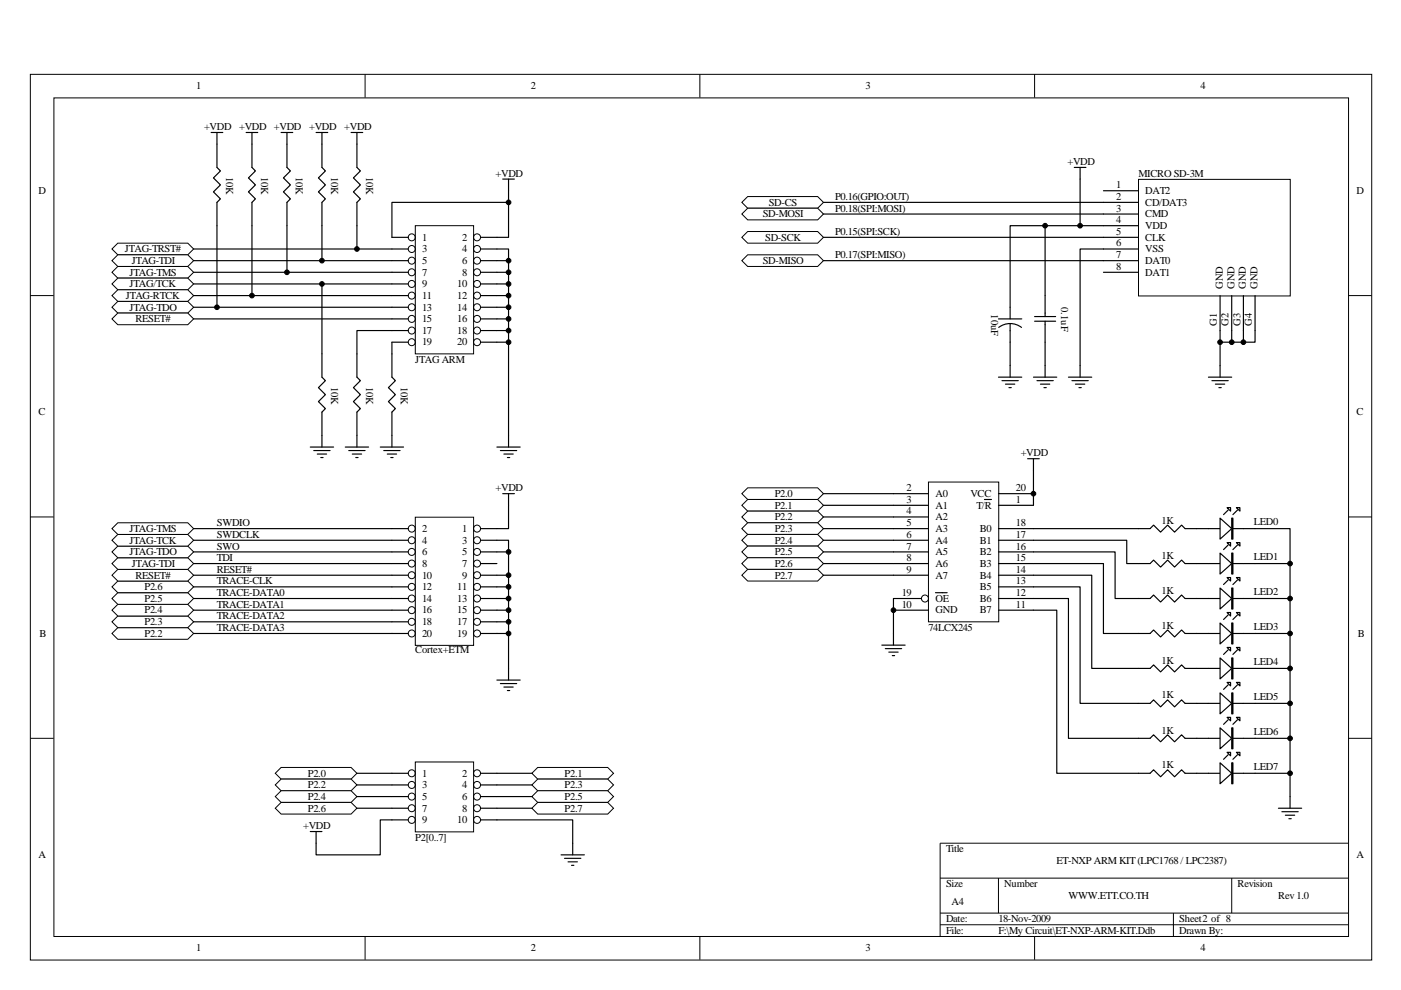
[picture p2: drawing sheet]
<svg xmlns="http://www.w3.org/2000/svg" width="297mm" height="210mm" viewBox="0 0 297 210" stroke-linecap="round" stroke-linejoin="round" font-family="sans-serif">
<g fill="none" stroke="#000" stroke-width=".21">
<path d="M6.4 15.8h284.4v187.8h-284.4zM77.4 15.7v5M148.4 15.7v5M219.4 15.7v5M11.4 20.8h274.5v177.8h-274.5zM6.4 62.7h5M285.9 62.7h4.9M6.4 109.6h5M285.9 109.6h4.9M6.4 156.5h5M285.9 156.5h4.9M285.9 178.8h-86.6v19.7"/>
<path d="M77.4 198.5v5M148.4 198.5v5M199.3 186.2h86.6M199.3 193.6h86.6M199.3 196.1h86.6M211.7 186.2v7.4M219.4 198.5v5M248.8 193.6v4.9M261.1 186.2v7.4"/>
</g>
<path d="M88.1 47.9h12.3v27.1h-12.3z" fill="#fff"/>
<g fill="none" stroke="#000" stroke-width=".21">
<path d="M88.1 47.9h12.3v27.1h-12.3z"/>
<circle cx="87.3" cy="55.3" r=".74"/>
<circle cx="87.3" cy="52.8" r=".74"/>
<circle cx="87.3" cy="57.7" r=".74"/>
<circle cx="87.3" cy="50.3" r=".74"/>
<circle cx="101.1" cy="52.8" r=".74"/>
<circle cx="101.1" cy="55.3" r=".74"/>
<circle cx="101.1" cy="50.3" r=".74"/>
<circle cx="101.1" cy="57.7" r=".74"/>
<circle cx="87.3" cy="70.1" r=".74"/>
<circle cx="87.3" cy="60.2" r=".74"/>
<circle cx="87.3" cy="65.1" r=".74"/>
<circle cx="87.3" cy="72.6" r=".74"/>
<circle cx="87.3" cy="62.7" r=".74"/>
<circle cx="87.3" cy="67.6" r=".74"/>
<circle cx="101.1" cy="70.1" r=".74"/>
<circle cx="101.1" cy="72.6" r=".74"/>
<circle cx="101.1" cy="60.2" r=".74"/>
<circle cx="101.1" cy="62.7" r=".74"/>
<circle cx="101.1" cy="65.1" r=".74"/>
<circle cx="101.1" cy="67.6" r=".74"/>
</g>
<g fill="none" stroke="#000" stroke-width=".25">
<path d="M106.6 38h2.5M107.8 38v12.3h-5.9M41.1 52.8h45.5M41.1 55.3h45.5M41.1 57.7h45.5M83.1 50.3h3.5M101.9 52.8h5.9v42M101.9 55.3h5.9M101.9 57.7h5.9M41.1 60.2h45.5M41.1 62.7h45.5M41.1 65.1h45.5"/>
<path d="M41.1 67.6h45.5M83.1 70.1h3.5M83.1 72.6h3.5M101.9 60.2h5.9M101.9 62.7h5.9M101.9 65.1h5.9M101.9 67.6h5.9M101.9 70.1h5.9M101.9 72.6h5.9M105.4 94.8h4.9M106.1 95.5h3.5M106.8 96.3h2"/>
<path d="M107.6 97h.5"/>
</g>
<g fill="#fff" stroke="#000" stroke-width=".21">
<path d="M23.7 52.8l1.3-1.2h14.8l1.3 1.2-1.3 1.2h-14.8z" fill-rule="evenodd"/>
<path d="M25 54h14.8l1.3 1.3-1.3 1.2h-14.8l-1.3-1.2z" fill-rule="evenodd"/>
<path d="M23.7 57.7l1.3-1.2h14.8l1.3 1.2-1.3 1.3h-14.8z" fill-rule="evenodd"/>
<path d="M23.7 60.2l1.3-1.2h14.8l1.3 1.2-1.3 1.2h-14.8z" fill-rule="evenodd"/>
<path d="M23.7 62.7l1.3-1.3h14.8l1.3 1.3-1.3 1.2h-14.8z" fill-rule="evenodd"/>
<path d="M25 63.9h14.8l1.3 1.2-1.3 1.3h-14.8l-1.3-1.3z" fill-rule="evenodd"/>
<path d="M25 66.4h14.8l1.3 1.2-1.3 1.2h-14.8l-1.3-1.2z" fill-rule="evenodd"/>
</g>
<g fill="none" stroke="#000" stroke-width=".25">
<path d="M44.8 28.1h2.4M46 28.1v7.4l.7 .7-1.4 1.5 1.4 1.5-1.4 1.5 1.4 1.5-.7 .7v22.2M52.2 28.1h2.5M53.4 28.1v7.4l.8 .7-1.5 1.5 1.5 1.5-1.5 1.5 1.5 1.5-.8 .7v19.8M59.6 28.1h2.5M60.8 28.1v7.4l.8 .7-1.5 1.5 1.5 1.5-1.5 1.5 1.5 1.5-.8 .7v14.8M67 28.1h2.5M68.3 28.1v7.4l.7 .7-1.5 1.5 1.5 1.5-1.5 1.5 1.5 1.5-.7 .7v12.4M74.4 28.1h2.5M75.7 28.1v7.4l.7 .7-1.5 1.5 1.5 1.5-1.5 1.5 1.5 1.5-.7 .7v9.9M107.8 42.9h-24.7v7.4M68.3 60.2v19.8l.7 .7-1.5 1.5 1.5 1.5-1.5 1.5 1.5 1.4-.7 .8v7.4"/>
<path d="M83.1 75v5l.7 .7-1.5 1.5 1.5 1.5-1.5 1.5 1.5 1.4-.7 .8v7.4M83.1 70.1h-7.4v9.9l.7 .7-1.5 1.5 1.5 1.5-1.5 1.5 1.5 1.4-.7 .8v7.4M65.8 94.8h4.9M66.5 95.5h3.5M67.3 96.3h1.9M68 97h.5M73.2 94.8h4.9M73.9 95.5h3.5M74.7 96.3h2M75.4 97h.5M80.6 94.8h5M81.4 95.5h3.4"/>
<path d="M82.1 96.3h2M82.8 97h.5"/>
</g>
<path d="M88.1 109.7h12.3v27.1h-12.3z" fill="#fff"/>
<g fill="none" stroke="#000" stroke-width=".21">
<path d="M88.1 109.7h12.3v27.1h-12.3z"/>
<circle cx="87.3" cy="112.1" r=".74"/>
<circle cx="87.3" cy="119.5" r=".74"/>
<circle cx="87.3" cy="114.5" r=".74"/>
<circle cx="87.3" cy="117" r=".74"/>
<circle cx="101.1" cy="112.1" r=".74"/>
<circle cx="101.1" cy="119.5" r=".74"/>
<circle cx="101.1" cy="114.5" r=".74"/>
<circle cx="101.1" cy="117" r=".74"/>
<circle cx="87.3" cy="126.9" r=".74"/>
<circle cx="87.3" cy="131.8" r=".74"/>
<circle cx="87.3" cy="124.4" r=".74"/>
<circle cx="87.3" cy="134.3" r=".74"/>
<circle cx="87.3" cy="129.4" r=".74"/>
<circle cx="87.3" cy="122" r=".74"/>
<circle cx="101.1" cy="126.9" r=".74"/>
<circle cx="101.1" cy="131.8" r=".74"/>
<circle cx="101.1" cy="124.4" r=".74"/>
<circle cx="101.1" cy="134.3" r=".74"/>
<circle cx="101.1" cy="122" r=".74"/>
<circle cx="101.1" cy="129.4" r=".74"/>
</g>
<g fill="none" stroke="#000" stroke-width=".25">
<path d="M83.1 112.1h3.5M83.1 114.5h3.5M83.1 117h3.5M83.1 119.5h3.5M101.9 112.1h3.5M101.9 114.5h3.5M101.9 117h3.5M101.9 119.5h3.5M106.6 104.7h2.5M107.8 104.7v2.4M83.1 122h3.5M83.1 124.4h3.5"/>
<path d="M83.1 126.9h3.5M83.1 129.4h3.5M83.1 131.8h3.5M83.1 134.3h3.5M101.9 122h3.5M101.9 124.4h3.5M101.9 126.9h3.5M101.9 129.4h3.5M101.9 131.8h3.5M101.9 134.3h3.5M105.4 144.2h4.9M106.1 144.9h3.5"/>
<path d="M106.8 145.7h2M107.6 146.4h.5M107.8 141.7v2.5"/>
</g>
<g fill="#fff" stroke="#000" stroke-width=".21">
<path d="M23.7 134.3l1.3-1.2h14.8l1.3 1.2-1.3 1.2h-14.8z" fill-rule="evenodd"/>
<path d="M23.7 131.8l1.3-1.2h14.8l1.3 1.2-1.3 1.3h-14.8z" fill-rule="evenodd"/>
<path d="M23.7 129.4l1.3-1.3h14.8l1.3 1.3-1.3 1.2h-14.8z" fill-rule="evenodd"/>
<path d="M23.7 126.9l1.3-1.2h14.8l1.3 1.2-1.3 1.2h-14.8z" fill-rule="evenodd"/>
<path d="M23.7 124.4l1.3-1.2h14.8l1.3 1.2-1.3 1.3h-14.8z" fill-rule="evenodd"/>
<path d="M23.7 122l1.3-1.3h14.8l1.3 1.3-1.3 1.2h-14.8z" fill-rule="evenodd"/>
<path d="M23.7 119.5l1.3-1.2h14.8l1.3 1.2-1.3 1.2h-14.8z" fill-rule="evenodd"/>
<path d="M23.7 117l1.3-1.2h14.8l1.3 1.2-1.3 1.3h-14.8z" fill-rule="evenodd"/>
<path d="M23.7 114.5l1.3-1.2h14.8l1.3 1.2-1.3 1.3h-14.8z" fill-rule="evenodd"/>
<path d="M23.7 112.1l1.3-1.3h14.8l1.3 1.3-1.3 1.2h-14.8z" fill-rule="evenodd"/>
</g>
<g fill="none" stroke="#000" stroke-width=".25">
<path d="M83.1 72.6v2.4M41.1 117h42M41.1 112.1h42M41.1 114.5h42M41.1 119.5h42M105.4 114.5h2.4v27.2M105.4 117h2.4M107.8 107.1v5h-2.4M41.1 122h42M41.1 124.4h42M41.1 126.9h42M41.1 129.4h42"/>
<path d="M41.1 131.8h42M41.1 134.3h42M105.4 122h2.4M105.4 124.4h2.4M105.4 126.9h2.4M105.4 129.4h2.4M105.4 131.8h2.4M105.4 134.3h2.4"/>
</g>
<path d="M88.1 161.6h12.3v14.8h-12.3z" fill="#fff"/>
<g fill="none" stroke="#000" stroke-width=".21">
<path d="M88.1 161.6h12.3v14.8h-12.3z"/>
<circle cx="87.3" cy="168.9" r=".74"/>
<circle cx="87.3" cy="171.4" r=".74"/>
<circle cx="87.3" cy="164" r=".74"/>
<circle cx="87.3" cy="173.8" r=".74"/>
<circle cx="87.3" cy="166.4" r=".74"/>
<circle cx="101.1" cy="168.9" r=".74"/>
<circle cx="101.1" cy="171.4" r=".74"/>
<circle cx="101.1" cy="164" r=".74"/>
<circle cx="101.1" cy="166.4" r=".74"/>
<circle cx="101.1" cy="173.8" r=".74"/>
</g>
<path d="M83.1 164h3.5M83.1 166.4h3.5M83.1 168.9h3.5M83.1 171.4h3.5M83.1 173.8h3.5M101.9 164h3.5M101.9 166.4h3.5M101.9 168.9h3.5M101.9 171.4h3.5M101.9 173.8h3.5" fill="none" stroke="#000" stroke-width=".25"/>
<g fill="#fff" stroke="#000" stroke-width=".21">
<path d="M58.4 164l1.2-1.3h14.8l1.3 1.3-1.3 1.2h-14.8z" fill-rule="evenodd"/>
<path d="M58.4 166.4l1.2-1.2h14.8l1.3 1.2-1.3 1.3h-14.8z" fill-rule="evenodd"/>
<path d="M58.4 168.9l1.2-1.2h14.8l1.3 1.2-1.3 1.2h-14.8z" fill-rule="evenodd"/>
<path d="M58.4 171.4l1.2-1.3h14.8l1.3 1.3-1.3 1.2h-14.8z" fill-rule="evenodd"/>
<path d="M114 162.7h14.8l1.3 1.3-1.3 1.2h-14.8l-1.2-1.2z" fill-rule="evenodd"/>
<path d="M114 165.2h14.8l1.3 1.2-1.3 1.3h-14.8l-1.2-1.3z" fill-rule="evenodd"/>
<path d="M114 167.7h14.8l1.3 1.2-1.3 1.2h-14.8l-1.2-1.2z" fill-rule="evenodd"/>
<path d="M112.8 171.4l1.2-1.3h14.8l1.3 1.3-1.3 1.2h-14.8z" fill-rule="evenodd"/>
</g>
<g fill="none" stroke="#000" stroke-width=".25">
<path d="M217.9 97.3h2.4M219.1 97.3v7.4M187 136.8h4.9M187.7 137.5h3.5M188.4 138.3h2M189.2 139h.5M189.4 129.4v7.4M65.8 176.3h2.5M75.7 164h7.4M75.7 166.4h7.4M75.7 168.9h7.4M75.7 171.4h7.4"/>
<path d="M83.1 173.8h-2.5v7.4h-13.6v-4.9M105.4 173.8h16v7.4M105.4 164h7.4M105.4 166.4h7.4M105.4 168.9h7.4M105.4 171.4h7.4M119 181.2h4.9M119.7 182h3.5M120.4 182.7h2M121.2 183.5h.5"/>
</g>
<path d="M196.9 102.3h14.9v29.5h-14.9z" fill="#fff"/>
<g fill="none" stroke="#000" stroke-width=".21">
<path d="M196.8 102.2h15v29.6h-15z"/>
<circle cx="196.1" cy="126.9" r=".74"/>
</g>
<g fill="none" stroke="#000" stroke-width=".25">
<path d="M189.4 104.7h7.4M189.4 107.1h7.4M189.4 109.6h7.4M189.4 112.1h7.4M189.4 114.5h7.4M189.4 117h7.4M189.4 119.5h7.4M208.7 105.9h1.5M211.7 104.7h7.4v2.4h-7.4M211.7 112.1h7.4M211.7 114.5h7.4M211.7 117h7.4"/>
<path d="M211.7 119.5h7.4M241.4 112.1h2.4l.8-.8 1.5 1.5 1.4-1.5 1.5 1.5 1.5-1.5 .8 .8h14.8M241.4 119.5h2.4l.8-.8 1.5 1.5 1.4-1.5 1.5 1.5 1.5-1.5 .8 .8h2.4M260.4 108.1l-1 1M262.4 108.1l-1 1M189.4 122h7.4M195.4 126.9h-6v2.5h7.4M198.3 125.7h2.5M211.7 122h7.4M211.7 126.9h7.4M211.7 124.4h7.4M211.7 129.4h7.4"/>
<path d="M241.4 126.9h2.4l.8-.7 1.5 1.4 1.4-1.4 1.5 1.4 1.5-1.4 .8 .7h2.4M241.4 134.3h2.4l.8-.7 1.5 1.5 1.4-1.5 1.5 1.5 1.5-1.5 .8 .7h2.4M241.4 141.7h2.4l.8-.7 1.5 1.5 1.4-1.5 1.5 1.5 1.5-1.5 .8 .7h2.4M241.4 149.1h2.4l.8-.7 1.5 1.5 1.4-1.5 1.5 1.5 1.5-1.5 .8 .7h2.4M241.4 156.5h2.4l.8-.7 1.5 1.5 1.4-1.5 1.5 1.5 1.5-1.5 .8 .7h2.4M241.4 164h2.4l.8-.8 1.5 1.5 1.4-1.5 1.5 1.5 1.5-1.5 .8 .8h2.4"/>
</g>
<g fill="#fff" stroke="#000" stroke-width=".25">
<path d="M258.7 109.9l2.4 2.2-2.4 2.2z"/>
<path d="M262.1 107.6h.8v.8z"/>
<path d="M260.2 107.6h.7v.8z"/>
<path d="M261.1 109.9h.3v4.4h-.3z" fill-rule="evenodd"/>
</g>
<path d="M253.7 119.5h12.4M260.4 115.5l-1 1M262.4 115.5l-1 1" fill="none" stroke="#000" stroke-width=".25"/>
<g fill="#fff" stroke="#000" stroke-width=".25">
<path d="M258.7 117.3l2.4 2.2-2.4 2.2z"/>
<path d="M262.1 115h.8v.8z"/>
<path d="M260.2 115h.7v.8z"/>
<path d="M261.1 117.3h.3v4.4h-.3z" fill-rule="evenodd"/>
</g>
<path d="M253.7 126.9h12.4M260.4 123l-1 .9M262.4 123l-1 .9" fill="none" stroke="#000" stroke-width=".25"/>
<g fill="#fff" stroke="#000" stroke-width=".25">
<path d="M258.7 124.7l2.4 2.2-2.4 2.2z"/>
<path d="M262.1 122.5h.8v.7z"/>
<path d="M260.2 122.5h.7v.7z"/>
<path d="M261.1 124.7h.3v4.4h-.3z" fill-rule="evenodd"/>
</g>
<path d="M253.7 134.3h12.4M260.4 130.4l-1 .9M262.4 130.4l-1 .9" fill="none" stroke="#000" stroke-width=".25"/>
<g fill="#fff" stroke="#000" stroke-width=".25">
<path d="M258.7 132.1l2.4 2.2-2.4 2.2z"/>
<path d="M262.1 129.9h.8v.7z"/>
<path d="M260.2 129.9h.7v.7z"/>
<path d="M261.1 132.1h.3v4.4h-.3z" fill-rule="evenodd"/>
</g>
<path d="M260.4 137.8l-1 1M262.4 137.8l-1 1M253.7 141.7h12.4" fill="none" stroke="#000" stroke-width=".25"/>
<g fill="#fff" stroke="#000" stroke-width=".25">
<path d="M258.7 139.5l2.4 2.2-2.4 2.2z"/>
<path d="M262.1 137.3h.8v.7z"/>
<path d="M260.2 137.3h.7v.7z"/>
<path d="M261.1 139.5h.3v4.4h-.3z" fill-rule="evenodd"/>
</g>
<path d="M253.7 149.1h12.4M260.4 145.2l-1 1M262.4 145.2l-1 1" fill="none" stroke="#000" stroke-width=".25"/>
<g fill="#fff" stroke="#000" stroke-width=".25">
<path d="M258.7 146.9l2.4 2.2-2.4 2.3z"/>
<path d="M262.1 144.7h.8v.7z"/>
<path d="M260.2 144.7h.7v.7z"/>
<path d="M261.1 146.9h.3v4.5h-.3z" fill-rule="evenodd"/>
</g>
<path d="M253.7 156.5h12.4M260.4 152.6l-1 1M262.4 152.6l-1 1" fill="none" stroke="#000" stroke-width=".25"/>
<g fill="#fff" stroke="#000" stroke-width=".25">
<path d="M258.7 154.3l2.4 2.2-2.4 2.3z"/>
<path d="M262.1 152.1h.8v.7z"/>
<path d="M260.2 152.1h.7v.7z"/>
<path d="M261.1 154.3h.3v4.5h-.3z" fill-rule="evenodd"/>
</g>
<path d="M253.7 164h12.4M260.4 160l-1 1M262.4 160l-1 1" fill="none" stroke="#000" stroke-width=".25"/>
<g fill="#fff" stroke="#000" stroke-width=".25">
<path d="M258.7 161.7l2.4 2.3-2.4 2.2z"/>
<path d="M262.1 159.5h.8v.8z"/>
<path d="M260.2 159.5h.7v.8z"/>
<path d="M261.1 161.7h.3v4.5h-.3z" fill-rule="evenodd"/>
</g>
<g fill="none" stroke="#000" stroke-width=".25">
<path d="M219.1 114.5h19.8v5h2.5M219.1 117h17.3v9.9h5M219.1 119.5h14.8v14.8h7.5M219.1 112.1h22.3M266.1 112.1h7.4v59.3M266.1 119.5h7.4M219.1 122h12.4v19.7h9.9M219.1 124.4h9.9v24.7h12.4M219.1 126.9h7.4v29.6h14.9M219.1 129.4h5v34.6h17.3M266.1 126.9h7.4M266.1 134.3h7.4"/>
<path d="M266.1 141.7h7.4M266.1 149.1h7.4M266.1 156.5h7.4M266.1 164h7.4M271 171.4h5M271.8 172.1h3.4M272.5 172.8h2M273.3 173.6h.5"/>
</g>
<g fill="#fff" stroke="#000" stroke-width=".21">
<path d="M157.3 104.7l1.2-1.3h14.9l1.2 1.3-1.2 1.2h-14.9z" fill-rule="evenodd"/>
<path d="M157.3 107.1l1.2-1.2h14.9l1.2 1.2-1.2 1.3h-14.9z" fill-rule="evenodd"/>
<path d="M157.3 109.6l1.2-1.2h14.9l1.2 1.2-1.2 1.2h-14.9z" fill-rule="evenodd"/>
<path d="M157.3 112.1l1.2-1.3h14.9l1.2 1.3-1.2 1.2h-14.9z" fill-rule="evenodd"/>
<path d="M157.3 114.5l1.2-1.2h14.9l1.2 1.2-1.2 1.3h-14.9z" fill-rule="evenodd"/>
<path d="M157.3 117l1.2-1.2h14.9l1.2 1.2-1.2 1.3h-14.9z" fill-rule="evenodd"/>
<path d="M157.3 119.5l1.2-1.2h14.9l1.2 1.2-1.2 1.2h-14.9z" fill-rule="evenodd"/>
<path d="M157.3 122l1.2-1.3h14.9l1.2 1.3-1.2 1.2h-14.9z" fill-rule="evenodd"/>
</g>
<path d="M174.6 104.7h14.8M174.6 107.1h14.8M174.6 109.6h14.8M174.6 112.1h14.8M174.6 114.5h14.8M174.6 117h14.8M174.6 119.5h14.8M174.6 122h14.8" fill="none" stroke="#000" stroke-width=".25"/>
<path d="M241.5 38.1h32.1v24.7h-32.1z" fill="#fff"/>
<path d="M241.4 38h32.2v24.8h-32.2z" fill="none" stroke="#000" stroke-width=".21"/>
<g fill="none" stroke="#000" stroke-width=".25">
<path d="M227.8 35.5h2.4M229 35.5v12.4h12.4M174.6 42.9h66.8M174.6 45.4h66.8M174.6 50.3h66.8M174.6 55.3h66.8M233.9 57.7h7.5M233.9 40.4h7.5M241.4 52.8h-12.4v27.2M226.5 80h5M256.2 80h4.9M258.7 62.7v9.9"/>
<path d="M261.1 62.7v9.9M263.6 62.7v9.9M266.1 62.7v9.9h-7.4v7.4M227.3 80.7h3.4M228 81.4h2M228.8 82.2h.5M256.9 80.7h3.5M257.7 81.4h2M258.4 82.2h.5"/>
</g>
<g fill="#fff" stroke="#000" stroke-width=".21">
<path d="M157.3 42.9l1.2-1.2h14.9l1.2 1.2-1.2 1.2h-14.9z" fill-rule="evenodd"/>
<path d="M157.3 45.4l1.2-1.3h14.9l1.2 1.3-1.2 1.2h-14.9z" fill-rule="evenodd"/>
<path d="M157.3 50.3l1.2-1.2h14.9l1.2 1.2-1.2 1.3h-14.9z" fill-rule="evenodd"/>
<path d="M157.3 55.3l1.2-1.3h14.9l1.2 1.3-1.2 1.2h-14.9z" fill-rule="evenodd"/>
</g>
<g fill="none" stroke="#000" stroke-width=".25">
<path d="M221.6 47.9h-7.4v19.7M229 47.9h-7.4v19.2M211.7 80h4.9M211.7 67.6h4.9M214.2 68.6l1 .1 1.4 .7M214.2 68.6l-1.1 .1-1.3 .7M214.2 68.6v11.4M219.1 80h5M219.4 68.1h4.4M219.4 67.1h4.4M221.6 68.1v11.9M212.4 80.7h3.5"/>
<path d="M213.2 81.4h2M213.9 82.2h.5M219.9 80.7h3.4M220.6 81.4h2M221.3 82.2h.5"/>
</g>
<g fill="#000" stroke="#000" stroke-width=".21">
<circle cx="60.8" cy="57.7" r=".49"/>
<circle cx="68.3" cy="55.3" r=".49"/>
<circle cx="75.7" cy="52.8" r=".49"/>
<circle cx="107.8" cy="42.9" r=".49"/>
<circle cx="107.8" cy="55.3" r=".49"/>
<circle cx="107.8" cy="57.7" r=".49"/>
<circle cx="221.6" cy="47.9" r=".49"/>
<circle cx="229" cy="47.9" r=".49"/>
<circle cx="46" cy="65.1" r=".49"/>
<circle cx="53.4" cy="62.7" r=".49"/>
<circle cx="68.3" cy="60.2" r=".49"/>
<circle cx="107.8" cy="72.6" r=".49"/>
<circle cx="107.8" cy="60.2" r=".49"/>
<circle cx="107.8" cy="70.1" r=".49"/>
<circle cx="107.8" cy="67.6" r=".49"/>
<circle cx="107.8" cy="62.7" r=".49"/>
<circle cx="107.8" cy="65.1" r=".49"/>
<circle cx="258.7" cy="72.6" r=".49"/>
<circle cx="261.2" cy="72.6" r=".49"/>
<circle cx="263.6" cy="72.6" r=".49"/>
<circle cx="107.8" cy="117" r=".49"/>
<circle cx="219.1" cy="104.7" r=".49"/>
<circle cx="273.5" cy="119.5" r=".49"/>
<circle cx="107.8" cy="124.4" r=".49"/>
<circle cx="107.8" cy="122" r=".49"/>
<circle cx="107.8" cy="129.4" r=".49"/>
<circle cx="107.8" cy="126.9" r=".49"/>
<circle cx="107.8" cy="131.8" r=".49"/>
<circle cx="107.8" cy="134.3" r=".49"/>
<circle cx="189.4" cy="129.4" r=".49"/>
<circle cx="273.5" cy="126.9" r=".49"/>
<circle cx="273.5" cy="134.3" r=".49"/>
<circle cx="273.5" cy="156.5" r=".49"/>
<circle cx="273.5" cy="141.7" r=".49"/>
<circle cx="273.5" cy="149.1" r=".49"/>
<circle cx="273.5" cy="164" r=".49"/>
</g>
<g font-size="2.2">
<text x="41.6" y="18.9">1</text>
<text x="112.5" y="18.9">2</text>
<text x="183.5" y="18.9">3</text>
<text x="254.5" y="18.9">4</text>
<text x="43.3" y="27.5">+VDD</text>
<text x="50.7" y="27.5">+VDD +VDD</text>
<text x="65.5" y="27.5">+VDD</text>
<text x="73" y="27.5">+VDD</text>
<text x="226.3" y="35">+VDD</text>
<text x="8.1" y="41.2">D</text>
<text x="47.9" y="37.4" transform="rotate(90 47.9 37.4)">10K</text>
<text x="55.4" y="37.4" transform="rotate(90 55.4 37.4)">10K</text>
<text x="62.7" y="37.4" transform="rotate(90 62.7 37.4)">10K</text>
<text x="70.2" y="37.4" transform="rotate(90 70.2 37.4)">10K</text>
<text x="77.6" y="37.4" transform="rotate(90 77.6 37.4)">10K</text>
<text x="105.1" y="37.4">+VDD</text>
<text x="236.6" y="39.9">1</text>
<text x="241.4" y="37.4">MICRO SD-3M</text>
<text x="242.8" y="41.2">DAT2</text>
<text x="287.6" y="41.2">D</text>
<text x="161.7" y="46.1">SD-MOSI</text>
<text x="163" y="43.6">SD-CS</text>
<text x="177" y="42.4">P0.16(GPIO:OUT)</text>
<text x="177" y="44.9">P0.18(SPI:MOSI)</text>
<text x="236.6" y="42.4">2</text>
<text x="236.6" y="44.9">3</text>
<text x="236.6" y="47.3">4</text>
<text x="242.8" y="43.6">CD/DAT3</text>
<text x="242.8" y="46.1">CMD</text>
<text x="26.5" y="53.5">JTAG-TRST#</text>
<text x="89.5" y="51.1">1</text>
<text x="89.5" y="53.5">3</text>
<text x="98" y="51.1">2</text>
<text x="98" y="53.5">4</text>
<text x="162.2" y="51.1">SD-SCK</text>
<text x="177" y="49.8">P0.15(SPI:SCK)</text>
<text x="236.6" y="49.8">5</text>
<text x="236.6" y="52.3">6</text>
<text x="242.8" y="48.5">VDD</text>
<text x="242.8" y="51.1">CLK</text>
<text x="242.8" y="53.5">VSS</text>
<text x="27.4" y="58.4">JTAG-TMS</text>
<text x="27.9" y="56">JTAG-TDI</text>
<text x="89.5" y="56">5</text>
<text x="89.5" y="58.4">7</text>
<text x="98" y="56">6</text>
<text x="98" y="58.4">8</text>
<text x="161.7" y="56">SD-MISO</text>
<text x="177" y="54.7">P0.17(SPI:MISO)</text>
<text x="236.6" y="54.7">7</text>
<text x="236.6" y="57.2">8</text>
<text x="242.8" y="56">DAT0</text>
<text x="242.8" y="58.4">DAT1</text>
<text x="26.7" y="63.4">JTAG-RTCK</text>
<text x="27.4" y="60.9">JTAG/TCK</text>
<text x="27.4" y="65.9">JTAG-TDO</text>
<text x="89.5" y="60.9">9</text>
<text x="89.5" y="63.4">11</text>
<text x="89.5" y="65.9">13</text>
<text x="96.9" y="60.9">10</text>
<text x="96.9" y="63.4">12</text>
<text x="96.9" y="65.9">14</text>
<text x="225" y="65.1" transform="rotate(90 225 65.1)">0.1uF</text>
<text x="259.2" y="61.2" transform="rotate(-90 259.2 61.2)">GND</text>
<text x="261.7" y="61.2" transform="rotate(-90 261.7 61.2)">GND</text>
<text x="264.2" y="61.2" transform="rotate(-90 264.2 61.2)">GND</text>
<text x="266.6" y="61.2" transform="rotate(-90 266.6 61.2)">GND</text>
<text x="28.7" y="68.3">RESET#</text>
<text x="89.5" y="68.3">15</text>
<text x="89.5" y="70.8">17</text>
<text x="96.9" y="68.3">16</text>
<text x="96.9" y="70.8">18</text>
<text x="210.1" y="66.6" transform="rotate(90 210.1 66.6)">10uF</text>
<text x="258" y="69.1" transform="rotate(-90 258 69.1)">G1</text>
<text x="260.4" y="69.1" transform="rotate(-90 260.4 69.1)">G2</text>
<text x="263" y="69.1" transform="rotate(-90 263 69.1)">G3</text>
<text x="265.4" y="69.1" transform="rotate(-90 265.4 69.1)">G4</text>
<text x="88.1" y="77">JTAG ARM</text>
<text x="89.5" y="73.3">19</text>
<text x="96.9" y="73.3">20</text>
<text x="70.2" y="82" transform="rotate(90 70.2 82)">10K</text>
<text x="77.6" y="82" transform="rotate(90 77.6 82)">10K</text>
<text x="85" y="82" transform="rotate(90 85 82)">10K</text>
<text x="8.1" y="88.1">C</text>
<text x="287.6" y="88.1">C</text>
<text x="216.4" y="96.7">+VDD</text>
<text x="105.1" y="104.2">+VDD</text>
<text x="164.3" y="105.4">P2.0</text>
<text x="164.3" y="107.9">P2.1</text>
<text x="192.2" y="104.2">2</text>
<text x="192.2" y="106.6">3</text>
<text x="198.4" y="105.4">A0</text>
<text x="198.4" y="107.9">A1</text>
<text x="205.7" y="105.4">VCC</text>
<text x="207" y="107.9">T/R</text>
<text x="215.4" y="106.6">1</text>
<text x="215.4" y="104.2">20</text>
<text x="27.4" y="112.8">JTAG-TMS</text>
<text x="46" y="111.5">SWDIO</text>
<text x="89.5" y="112.8">2</text>
<text x="98" y="112.8">1</text>
<text x="164.3" y="110.3">P2.2</text>
<text x="164.3" y="112.8">P2.3</text>
<text x="192.2" y="109.1">4</text>
<text x="192.2" y="111.5">5</text>
<text x="198.4" y="110.3">A2</text>
<text x="198.4" y="112.8">A3</text>
<text x="207.8" y="112.8">B0</text>
<text x="215.4" y="111.5">18</text>
<text x="246.3" y="111.1">1K</text>
<text x="265.9" y="111.4">LED0</text>
<text x="27.4" y="117.7">JTAG-TDO</text>
<text x="27.4" y="115.2">JTAG-TCK</text>
<text x="46" y="114.1">SWDCLK</text>
<text x="46" y="116.5">SWO</text>
<text x="46" y="119">TDI</text>
<text x="89.5" y="115.2">4</text>
<text x="89.5" y="117.7">6</text>
<text x="98" y="115.2">3</text>
<text x="98" y="117.7">5</text>
<text x="164.3" y="115.2">P2.4</text>
<text x="164.3" y="117.7">P2.5</text>
<text x="192.2" y="114.1">6</text>
<text x="192.2" y="116.5">7</text>
<text x="192.2" y="119">8</text>
<text x="198.4" y="115.2">A4</text>
<text x="198.4" y="117.7">A5</text>
<text x="207.8" y="115.2">B1</text>
<text x="207.8" y="117.7">B2</text>
<text x="215.4" y="114.1">17</text>
<text x="215.4" y="116.5">16</text>
<text x="215.4" y="119">15</text>
<text x="246.3" y="118.5">1K</text>
<text x="265.9" y="118.7">LED1</text>
<text x="27.9" y="120.2">JTAG-TDI</text>
<text x="28.7" y="122.7">RESET#</text>
<text x="30.6" y="125.2">P2.6</text>
<text x="46" y="121.4">RESET#</text>
<text x="46" y="123.9">TRACE-CLK</text>
<text x="89.5" y="120.2">8</text>
<text x="89.5" y="122.7">10</text>
<text x="89.5" y="125.2">12</text>
<text x="96.9" y="125.2">11</text>
<text x="98" y="120.2">7</text>
<text x="98" y="122.7">9</text>
<text x="164.3" y="120.2">P2.6</text>
<text x="164.3" y="122.7">P2.7</text>
<text x="192.2" y="121.4">9</text>
<text x="198.4" y="120.2">A6</text>
<text x="198.4" y="122.7">A7</text>
<text x="207.8" y="120.2">B3</text>
<text x="207.8" y="122.7">B4</text>
<text x="207.8" y="125.2">B5</text>
<text x="215.4" y="121.4">14</text>
<text x="215.4" y="123.9">13</text>
<text x="246.3" y="125.9">1K</text>
<text x="30.6" y="130.1">P2.4</text>
<text x="30.6" y="127.6">P2.5</text>
<text x="46" y="126.4">TRACE-DATA0</text>
<text x="46" y="128.9">TRACE-DATA1</text>
<text x="46" y="131.3">TRACE-DATA2</text>
<text x="89.5" y="127.6">14</text>
<text x="89.5" y="130.1">16</text>
<text x="96.9" y="127.6">13</text>
<text x="96.9" y="130.1">15</text>
<text x="191.2" y="126.4">19</text>
<text x="191.2" y="128.9">10</text>
<text x="198.4" y="127.6">OE</text>
<text x="198.4" y="130.1">GND</text>
<text x="207.8" y="127.6">B6</text>
<text x="207.8" y="130.1">B7</text>
<text x="215.4" y="126.4">12</text>
<text x="215.4" y="128.9">11</text>
<text x="265.9" y="126.2">LED2</text>
<text x="8.4" y="135.1">B</text>
<text x="30.6" y="135.1">P2.2</text>
<text x="30.6" y="132.5">P2.3</text>
<text x="46" y="133.8">TRACE-DATA3</text>
<text x="89.5" y="132.5">18</text>
<text x="89.5" y="135.1">20</text>
<text x="96.9" y="132.5">17</text>
<text x="96.9" y="135.1">19</text>
<text x="196.8" y="133.8">74LCX245</text>
<text x="246.3" y="133.3">1K</text>
<text x="265.9" y="133.5">LED3</text>
<text x="287.9" y="135.1">B</text>
<text x="88.1" y="138.4">Cortex+ETM</text>
<text x="246.3" y="140.7">1K</text>
<text x="265.9" y="141">LED4</text>
<text x="246.3" y="148.1">1K</text>
<text x="265.9" y="148.4">LED5</text>
<text x="246.3" y="155.5">1K</text>
<text x="265.9" y="155.8">LED6</text>
<text x="65.3" y="164.7">P2.0</text>
<text x="65.3" y="167.1">P2.2</text>
<text x="89.5" y="164.7">1</text>
<text x="89.5" y="167.1">3</text>
<text x="98" y="164.7">2</text>
<text x="98" y="167.1">4</text>
<text x="119.7" y="164.7">P2.1</text>
<text x="119.7" y="167.1">P2.3</text>
<text x="246.3" y="162.9">1K</text>
<text x="265.9" y="163.2">LED7</text>
<text x="65.3" y="169.6">P2.4</text>
<text x="65.3" y="172.1">P2.6</text>
<text x="89.5" y="169.6">5</text>
<text x="89.5" y="172.1">7</text>
<text x="98" y="169.6">6</text>
<text x="98" y="172.1">8</text>
<text x="119.7" y="169.6">P2.5</text>
<text x="119.7" y="172.1">P2.7</text>
<text x="64.3" y="175.8">+VDD</text>
<text x="88.1" y="178.2">P2[0..7]</text>
<text x="89.5" y="174.5">9</text>
<text x="96.9" y="174.5">10</text>
<text x="8.1" y="182">A</text>
<text x="200.6" y="180.7">Title</text>
<text x="224" y="183.2">ET-NXP ARM KIT (LPC1768 / LPC2387)</text>
<text x="287.6" y="182">A</text>
<text x="200.6" y="188.1">Size</text>
<text x="201.8" y="191.9">A4</text>
<text x="212.9" y="188.1">Number</text>
<text x="226.6" y="190.6">WWW.ETT.CO.TH</text>
<text x="262.4" y="188.1">Revision</text>
<text x="271" y="190.6">Rev 1.0</text>
<text x="200.6" y="195.5">Date:</text>
<text x="211.7" y="195.5">18-Nov-2009</text>
<text x="250" y="195.5">Sheet2 of 8</text>
<text x="41.6" y="201.7">1</text>
<text x="112.5" y="201.7">2</text>
<text x="183.5" y="201.7">3</text>
<text x="200.6" y="198">File:</text>
<text x="211.7" y="198">F:\My Circuit\ET-NXP-ARM-KIT.Ddb</text>
<text x="250" y="198">Drawn By:</text>
<text x="254.5" y="201.7">4</text>
</g>
</svg>
